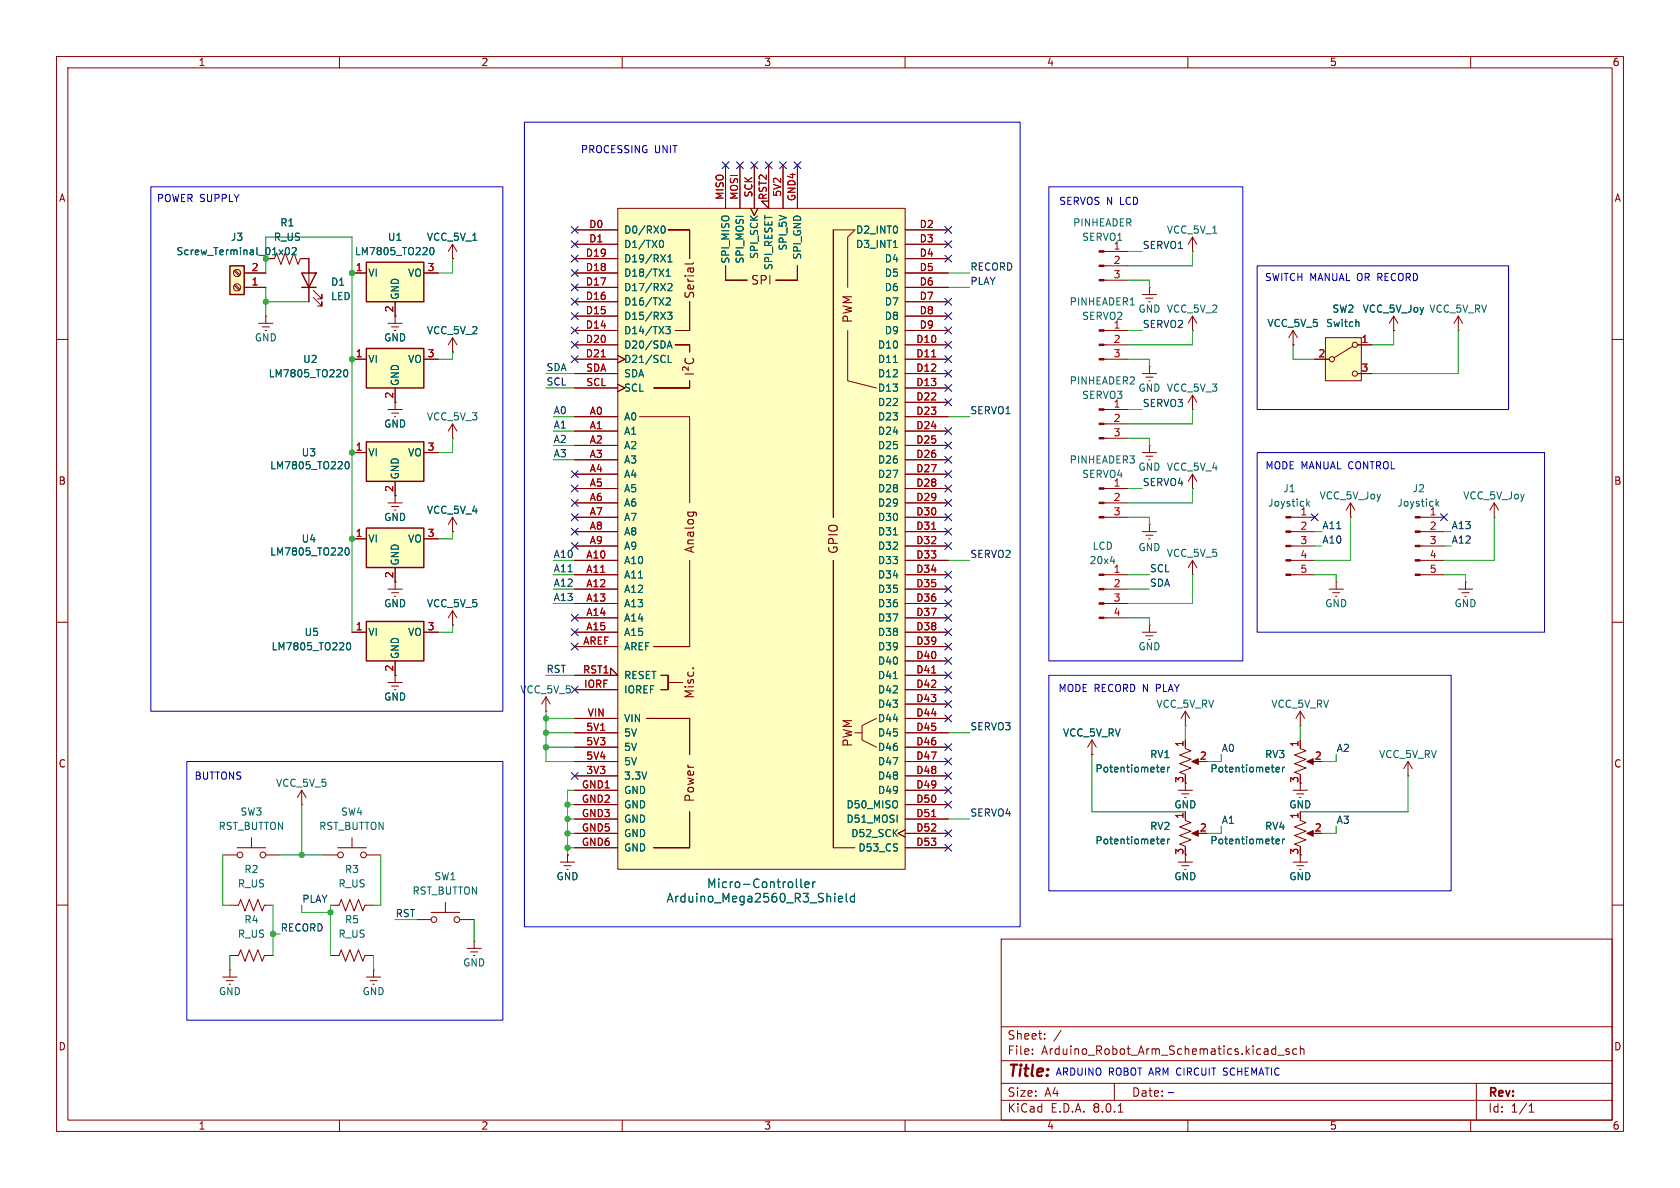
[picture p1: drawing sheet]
<svg xmlns="http://www.w3.org/2000/svg" width="297mm" height="210mm" viewBox="0 0 297 210" stroke-linecap="round" stroke-linejoin="round" font-family="sans-serif">
<g fill="none" stroke="#840000" stroke-width=".18">
<path d="M10 10h277v190h-277zM12 12h273v186h-273zM60 10v2M110 10v2M160 10v2M210 10v2M260 10v2M10 60h2M45.7 57.2h2.6M46.4 57.8h1.2M46.9 58.4h.2M47 55.9h.1"/>
<path d="M47 55.9v1.3M48.5 45.7l.4-1 .8 2 .7-2 .8 2 .7-2 .8 2 .4-1h1.5M228.6 58.4l-.8 1.3M228.6 58.4v2.6M228.6 58.4l.8 1.3M257.8 58.4h.1M257.8 55.9l-.8 1.3M257.8 55.9v2.5M257.8 55.9l.8 1.3M285 60h2M228.6 61h.1M251.1 99.1h4.2"/>
<path d="M251.1 96.5h4.2M251.1 94h4.2M251.1 91.4h4.2M264.2 91.4h.1M264.2 88.9l-.8 1.3M264.2 88.9v2.5M264.2 88.9l.7 1.3M10 110h2M251.1 101.6h4.2M285 110h2M10 160h2M39.4 151.1h2.5"/>
<path d="M41.9 149.9h5.1M44.4 148.1v1.8M47 151.1h2.5M57.1 151.1h2.6M59.7 149.9h5.1M62.2 148.1v1.8M64.8 151.1h2.5M285 160h2M58.4 160h1.5l.4-1 .8 2 .7-2 .8 2 .8-2 .7 2 .4-1h1.5M58.4 168.9h1.5l.4-1 .8 2 .7-2 .8 2 .8-2 .7 2 .4-1h1.5M177 166h108v32h-108zM60 198v2"/>
<path d="M110 198v2M160 198v2M177 194.5h108M177 191.5h108M177 187.5h108M177 181.5h108M182.5 186.3v.1M182.5 185.5v.1M184.7 183.6v.1M184.7 182.8v.1M187.6 182.1l-1.3 2M197 191.5v3"/>
<path d="M197.7 196.6h.8M210 198v2M225.4 185.4l.1 .1M225.5 184.9v1.5M225.5 186.3l-.1 .1M225.9 186.5h1.1M227.9 185.5l-.4-.1-.2 .2 .1 .2 .5 .2v.3h-.6M229.2 185.5l-.4-.1-.3 .3v.4l.2 .2h.5M229.9 185.5l.2-.1 .4 .1v.9M229.9 184.9v1.5M260 198v2M261 191.5v6.5"/>
<path d="M270.3 196.6h.9M270.3 195.5l.4-.4v1.5"/>
<circle cx="42.4" cy="151.1" r=".51"/>
<circle cx="46.5" cy="151.1" r=".51"/>
<circle cx="60.2" cy="151.1" r=".51"/>
<circle cx="64.3" cy="151.1" r=".51"/>
</g>
<g fill="#840000" stroke="#840000" stroke-width=".18">
<path d="M250.2 101.5h.9v.2h-.9z"/>
<path d="M250.2 98.9h.9v.3h-.9z"/>
<path d="M250.2 96.4h.9v.2h-.9z"/>
<path d="M250.2 93.9h.9v.2h-.9z"/>
<path d="M250.2 91.3h.9v.3h-.9z"/>
</g>
<path d="M253.9 88.2v1.3M254 89l.4 .5M254.4 88.6l-.5 .5" fill="none" stroke="#006464" stroke-width=".18"/>
<path d="M64.8 61.6h10.1v7h-10.1z" fill="#ffffc2"/>
<path d="M64.8 61.6h10.1v7h-10.1z" fill="none" stroke="#840000" stroke-width=".25"/>
<g fill="none" stroke="#840000" stroke-width=".18">
<path d="M80 45.7h.1M80 43.2l-.8 1.3M80 43.2v2.5M80 43.2l.8 1.3M62.2 63.5h2.6M69.8 68.6v2.5M74.9 63.5h2.6M68.6 88.9h2.5M69.2 89.5h1.3M69.7 90.2h.3M69.8 87.6v1.3M228.2 99.1h4.2"/>
<path d="M228.2 96.5h4.2M228.2 94h4.2M228.2 91.4h4.2M228.2 101.6h4.2M39.4 172.7h2.5M40 173.4h1.3M40.5 174h.3M40.6 168.9h1.6l.3-1 .8 2 .8-2 .7 2 .8-2 .8 2 .3-1h1.6M40.6 171.5h.1M40.6 160h1.6l.3-1 .8 2 .8-2 .7 2 .8-2 .8 2 .3-1h1.6M40.6 171.5v1.2"/>
</g>
<path d="M60.9 65.4l.2-.1a.68 .68 0 0 1 .4 .7 .68 .68 0 0 1-.4 .6 .84 .84 0 0 1-.2-1.2zM231 88.2v1.3M231.1 89l.4 .5M231.5 88.6l-.5 .5" fill="none" stroke="#006464" stroke-width=".18"/>
<g fill="#840000" stroke="#840000" stroke-width=".18">
<path d="M227.3 101.5h.9v.2h-.9z"/>
<path d="M227.3 98.9h.9v.3h-.9z"/>
<path d="M227.3 96.4h.9v.2h-.9z"/>
<path d="M227.3 93.9h.9v.2h-.9z"/>
<path d="M227.3 91.3h.9v.3h-.9z"/>
</g>
<path d="M64.8 78.1h10.1v7h-10.1z" fill="#ffffc2"/>
<path d="M64.8 78.1h10.1v7h-10.1z" fill="none" stroke="#840000" stroke-width=".25"/>
<g fill="none" stroke="#840000" stroke-width=".18">
<path d="M80 59.7v2.5M80 59.7l-.8 1.3M80 59.7l.8 1.3M195.2 58.4h4.2M195.2 49.5h4.2M195.2 47h4.2M195.2 44.5h4.2M201.9 52.1h2.6M202.6 52.7h1.2M203.1 53.3h.2M203.2 50.8h.1M203.2 50.8v1.3"/>
<path d="M210.8 44.5h.1M210.8 58.4h.1M210.8 41.9l-.7 1.3M210.8 41.9v2.6M210.8 55.9v2.5M210.8 41.9l.8 1.3M210.8 55.9l-.7 1.3M210.8 55.9l.8 1.3M80 77.5h.1M80 62.2h.1M80 74.9l-.8 1.3M80 74.9v2.6"/>
<path d="M80 74.9l.8 1.3M195.2 63.5h4.2M195.2 61h4.2M195.2 77.5h4.2M195.2 74.9h4.2M195.2 72.4h4.2M201.9 66h2.6M202.6 66.7h1.2M203.1 67.3h.2M203.2 64.8h.1M203.2 64.8v1.2M210.8 72.4h.1"/>
<path d="M210.8 69.9v2.5M210.8 69.9l-.7 1.2M210.8 69.9l.8 1.2M62.2 80h2.6M69.8 85.1v2.5M74.9 80h2.6M80 94h.1M80 91.4v2.6M80 91.4l-.8 1.3M80 91.4l.8 1.3M195.2 91.4h4.2M195.2 88.9h4.2"/>
<path d="M195.2 86.4h4.2M201.9 94h2.6M202.6 94.6h1.2M203.1 95.3h.2M203.2 92.7h.1M203.2 92.7v1.3M210.8 86.4h.1M210.8 83.8v2.6M210.8 99.1v2.5M210.8 83.8l-.7 1.3M210.8 83.8l.8 1.3M210.8 99.1l-.7 1.2"/>
<path d="M210.8 99.1l.8 1.2M238.8 91.4h.1M238.8 88.9l-.8 1.3M238.8 88.9v2.5M238.8 88.9l.7 1.3M195.2 104.1h4.2M195.2 109.2h4.2M195.2 106.7h4.2M195.2 101.6h4.2M201.9 111.8h2.6M202.6 112.4h1.2M203.1 113h.2"/>
<path d="M203.2 110.5h.1M203.2 110.5v1.3M210.8 101.6h.1M234.9 104.1h2.6M235.6 104.8h1.3M236.1 105.4h.2M236.2 102.9h.1M236.2 102.9v1.2M257.8 104.1h2.5M258.4 104.8h1.3M259 105.4h.2M259.1 102.9h.1"/>
<path d="M259.1 102.9v1.2M53.3 139.7l-.7 1.3M53.3 139.7v2.5M53.3 139.7l.8 1.3M96.5 125.7h.1M96.5 123.2l-.7 1.3M96.5 123.2v2.5M96.5 123.2l.8 1.3M53.3 142.2h.1"/>
</g>
<path d="M61.2 81.7l.1-.1a.68 .68 0 0 1 .4 .6 .68 .68 0 0 1-.4 .7 .84 .84 0 0 1-.1-1.2zM196.3 99.2h.8M196.9 98.8v.8" fill="none" stroke="#006464" stroke-width=".18"/>
<g fill="#840000" stroke="#840000" stroke-width=".18">
<path d="M194.3 63.4h.9v.2h-.9z"/>
<path d="M194.3 60.8h.9v.3h-.9z"/>
<path d="M194.3 58.3h.9v.2h-.9z"/>
<path d="M194.3 49.4h.9v.3h-.9z"/>
<path d="M194.3 46.9h.9v.2h-.9z"/>
<path d="M194.3 44.3h.9v.3h-.9z"/>
<path d="M194.3 77.3h.9v.3h-.9z"/>
<path d="M194.3 74.8h.9v.3h-.9z"/>
<path d="M194.3 72.3h.9v.2h-.9z"/>
<path d="M194.3 109.1h.9v.2h-.9z"/>
<path d="M194.3 106.6h.9v.2h-.9z"/>
<path d="M194.3 104h.9v.3h-.9z"/>
<path d="M194.3 101.5h.9v.2h-.9z"/>
<path d="M194.3 91.3h.9v.3h-.9z"/>
<path d="M194.3 88.8h.9v.2h-.9z"/>
<path d="M194.3 86.2h.9v.3h-.9z"/>
</g>
<path d="M64.8 46.4h10.1v6.9h-10.1z" fill="#ffffc2"/>
<path d="M64.8 46.4h10.1v6.9h-10.1z" fill="none" stroke="#840000" stroke-width=".25"/>
<path d="M62.2 48.3h2.6M69.8 53.3v2.6M74.9 48.3h2.6M203.2 78.7h.1M203.2 78.7v1.3M201.9 80h2.6M202.6 80.6h1.2M203.1 81.3h.2" fill="none" stroke="#840000" stroke-width=".18"/>
<path d="M76.2 43.8h.1a.68 .68 0 0 1 .4 .6 .68 .68 0 0 1-.4 .6 .84 .84 0 0 1-.1-1.2z" fill="none" stroke="#006464" stroke-width=".18"/>
<path d="M234.3 59.7h6.4v7.6h-6.4z" fill="#ffffc2"/>
<g fill="none" stroke="#840000" stroke-width=".18">
<path d="M68.6 57.2h2.5M69.2 57.8h1.3M69.7 58.4h.3M69.8 55.9v1.3M234.3 59.7h6.4v7.6h-6.4zM246.4 58.4h.1M246.4 55.9l-.8 1.3M246.4 55.9v2.5M246.4 55.9l.7 1.3M68.6 72.4h2.5M69.2 73h1.3M69.7 73.7h.3"/>
<path d="M69.8 71.1v1.3M232.4 63.5h2.5M239.1 61.2l-3.3 2M240 61h2.6M240 66h2.6M68.6 104.1h2.5M69.2 104.8h1.3M69.7 105.4h.3M69.8 102.9v1.2M229.9 145l1 .4-2 .8 2 .7-2 .8 2 .8-2 .7 1 .4v.3M229.9 143.5v1.3M231.4 147.3h1"/>
<circle cx="235.5" cy="63.5" r=".46"/>
<circle cx="239.5" cy="66" r=".46"/>
<circle cx="239.5" cy="61" r=".46"/>
</g>
<path d="M239.9 56.9l.3 .2v.6M225.6 148.7l.6-.1-.1-.2-.3-.1-.2 .2v.6h.5M226.7 148.3v.9M227.1 148.3l-.4 .3" fill="none" stroke="#006464" stroke-width=".18"/>
<path d="M231 147.3l1.2-.5v1z" fill="#840000" stroke="#840000" stroke-width=".18"/>
<path d="M64.8 109.9h10.1v6.9h-10.1z" fill="#ffffc2"/>
<path d="M64.8 109.9h10.1v6.9h-10.1z" fill="none" stroke="#840000" stroke-width=".25"/>
<g fill="none" stroke="#840000" stroke-width=".18">
<path d="M62.2 111.8h2.6M69.8 116.8v3.9M74.9 111.8h2.6M68.6 120.7h2.5M69.2 121.3h1.3M69.7 121.9h.3M78.7 159.5v1.8M73.7 162.6h2.5M76.2 161.3h5.1M81.3 162.6h2.5"/>
<circle cx="76.7" cy="162.6" r=".51"/>
<circle cx="80.8" cy="162.6" r=".51"/>
</g>
<path d="M61.4 113.7l.2-.1a.68 .68 0 0 1 .4 .6 .68 .68 0 0 1-.4 .7 .84 .84 0 0 1-.2-1.2z" fill="none" stroke="#006464" stroke-width=".18"/>
<path d="M64.8 93.3h10.1v7h-10.1z" fill="#ffffc2"/>
<path d="M64.8 93.3h10.1v7h-10.1z" fill="none" stroke="#840000" stroke-width=".25"/>
<path d="M62.2 95.3h2.6M74.9 95.3h2.6M69.8 100.3v2.6M64.8 172.7h2.5M65.4 173.4h1.3M65.9 174h.3M66 171.5h.1M66 171.5v1.2" fill="none" stroke="#840000" stroke-width=".18"/>
<path d="M61.2 96.9l.1-.1a.68 .68 0 0 1 .4 .7 .68 .68 0 0 1-.4 .6 .84 .84 0 0 1-.1-1.2z" fill="none" stroke="#006464" stroke-width=".18"/>
<path d="M109.2 36.8h50.8v116.9h-50.8z" fill="#ffffc2"/>
<g fill="none" stroke="#840000" stroke-width=".18">
<path d="M109.2 36.8h50.8v116.9h-50.8zM128.3 29.2v7.6M130.8 29.2v7.6M132.7 36.8l.6 1.3 .7-1.3M133.3 29.2v7.6M135.9 29.2v7.6l-1.3-1.2h1.3M138.4 29.2v7.6M141 29.2v7.6M54.6 45.7v7.6M55.4 52.6l1.5 1.5v-.8v.8h-.8M55.4 51.3l1.5 1.5v-.7v.7h-.8M101.6 40.6h7.6"/>
<path d="M101.6 43.2h7.6M101.6 58.4h7.6M101.6 55.9h7.6M101.6 53.3h7.6M101.6 50.8h7.6M101.6 48.3h7.6M101.6 45.7h7.6M118.1 40.6h3.8zM119.4 58.4h2.5zM121.9 53.3v5.1zM121.9 40.6v5.1zM128.3 47v2.5z"/>
<path d="M128.3 49.5h3.8zM137.2 49.5h3.8zM141 47v2.5zM147.3 40.6h3.8l-1.2 1.3v8.9M147.3 40.6v50.8zM149.9 58.4v8.9l5 1.3M160 40.6h7.6M160 43.2h7.6M160 58.4h7.6M160 55.9h7.6M160 53.3h7.6M160 50.8h7.6"/>
<path d="M160 48.3h7.6M160 45.7h7.6M101.6 73.7h7.6M101.6 76.2h7.6M101.6 78.7h7.6M101.6 61h7.6M101.6 63.5h7.6M101.6 66h7.6M101.6 68.6h7.6M109.2 62.9l1.3 .6-1.3 .6M109.2 67.9l1.3 .7-1.3 .6M113 73.7h8.9v15.2"/>
<path d="M115.6 68.6h6.3zM119.4 61h2.5zM121.9 67.3v1.3zM121.9 61v1.2zM160 73.7h7.6M160 76.2h7.6M160 78.7h7.6M160 61h7.6M160 63.5h7.6M160 66h7.6M160 68.6h7.6M160 71.1h7.6"/>
<path d="M101.6 99.1h7.6M101.6 81.3h7.6M101.6 83.8h7.6M101.6 86.4h7.6M101.6 88.9h7.6M101.6 91.4h7.6M101.6 94h7.6M101.6 96.5h7.6M121.9 99.1v15.2M147.3 99.1v50.8zM160 99.1h7.6M160 81.3h7.6"/>
<path d="M160 83.8h7.6M160 86.4h7.6M160 88.9h7.6M160 91.4h7.6M160 94h7.6M160 96.5h7.6M80 110.5h.1M80 108l-.8 1.2M80 108v2.5M80 108l.8 1.2M101.6 119.4h7.6l-1.3-1.3v1.3M101.6 101.6h7.6"/>
<path d="M101.6 104.1h7.6M101.6 106.7h7.6M101.6 109.2h7.6M101.6 111.8h7.6M101.6 114.3h7.6M115.6 114.3h6.3zM116.8 119.4h1.3zM118.1 119.4v2.5zM160 101.6h7.6M160 104.1h7.6M160 106.7h7.6M160 109.2h7.6"/>
<path d="M160 111.8h7.6M160 114.3h7.6M160 116.8h7.6M160 119.4h7.6M101.6 129.5h7.6M101.6 137.2h7.6M101.6 132.1h7.6M101.6 134.6h7.6M101.6 121.9h7.6M101.6 127h7.6M101.6 139.7h7.6M114.3 127h7.6z"/>
<path d="M116.8 121.9h1.3zM118.1 120.7h2.5zM121.9 127v6.4zM151.1 129.5h1.3M154.9 127l-2.5 1.3v2.5l2.5 1.3M160 129.5h7.6M160 137.2h7.6M160 132.1h7.6M160 134.6h7.6M160 121.9h7.6M160 124.5h7.6M160 127h7.6"/>
<path d="M160 139.7h7.6M193 133.4h.1M193 130.8l-.7 1.3M193 130.8v2.6M193 130.8l.8 1.3M208.3 139.7h2.5M209.5 128.3h.1M209.5 132.3l1.1 .4-2.1 .8 2.1 .7-2.1 .8 2.1 .8-2.1 .7 1 .4v.3M209.5 125.7l-.7 1.3M209.5 125.7v2.6M209.5 130.8v1.3M209.5 138.4v1.3"/>
<path d="M209.5 125.7l.8 1.3M211.1 134.6h1M228.6 139.7h2.5M229.9 128.3h.1M229.9 132.3l1 .4-2 .8 2 .7-2 .8 2 .8-2 .7 1 .4v.3M229.9 125.7l-.8 1.3M229.9 125.7v2.6M229.9 130.8v1.3M229.9 138.4v1.3M229.9 125.7l.7 1.3M231.4 134.6h1M99.1 152.4h2.5"/>
<path d="M99.7 153h1.3M100.2 153.7h.3M100.3 151.1h.1M100.3 151.1v1.3M101.6 149.9h7.6M101.6 142.2h7.6M101.6 144.8h7.6M101.6 147.3h7.6M115.6 149.9h6.3zM121.9 143.5v6.4zM147.3 149.9h3.8M160 146.7l-1.3 .6 1.3 .7"/>
<path d="M160 149.9h7.6M160 142.2h7.6M160 144.8h7.6M160 147.3h7.6M208.9 140.3h1.3M209.4 141h.3M228.6 152.4h2.5M229.2 153h1.3M229.2 140.3h1.3M229.7 153.7h.3M229.7 141h.3M229.9 151.1v1.3"/>
<path d="M82.5 167.6h2.6M83.2 168.3h1.3M83.7 168.9h.2M83.8 166.4h.1M83.8 166.4v1.2"/>
</g>
<path d="M122.6 46.4l-.2 .3h-1.3M121.1 66.1h1.5M121.2 63.4a.61 .61 0 0 0 0 .7 .61 .61 0 0 0 .8 .2 .57 .57 0 0 0 .5-.3 .57 .57 0 0 0 0-.6M121.7 64.9v.6l-.5-.5a.31 .31 0 0 0-.5 .1v.4M121.6 90.5h1.2l.3 .3M121.7 90.5l-.1 .5M122.5 90.5l.1 .5M122.5 118.1h.1" fill="none" stroke="#840000" stroke-width=".19"/>
<g fill="none" stroke="#006464" stroke-width=".18">
<path d="M116.7 42.6l.2-.1a.68 .68 0 0 1 .4 .6 .68 .68 0 0 1-.4 .7l-.2-.1M116.9 40.2l.3-.3a.68 .68 0 0 1 .4 .7 .68 .68 0 0 1-.4 .6l-.3-.2M117.7 57.7h.8l-.4 .5 .3 .1v.6l-.1 .1-.6-.1M117.8 52.8l.5-.2 .2 .4-.8 .9h.8M117.8 48.8h.7M117.8 47.9l.3-.3v1.2M118 55.2h.8l-.4 .5 .3 .1v.5l-.1 .2-.6-.2M118.1 50.2l.5-.1 .2 .4-.8 .9h.8M118.1 46.3h.7M118.1 45.4l.3-.4v1.3M157.9 43.8h.8M118 61.5l.4-1.2 .4 1.2"/>
<path d="M118.1 61.2h.6M118.1 62.8v1.3h.6M157.9 64.1h.8M157.9 94.6h.8M157.9 120h.8M205.3 136l.6-.1-.1-.2-.4-.1-.1 .2v.6h.5M206.4 135.6v.9M206.8 135.6l-.4 .3M225.6 136l.6-.1-.1-.2-.3-.1-.2 .2v.6h.5M226.7 135.6v.9M227.1 135.6l-.4 .3M140.8 155.4v1.3l.2 .2"/>
<path d="M141.6 155.4v1.3l.2 .2M142.3 156.4l.7-.1v-.3l-.5-.1-.2 .2 .1 .7h.6M143.7 155.9v1M144.1 155.9l-.3 .1-.1 .2M148.2 158.9l.8-.1-.1-.3-.5-.1-.2 .2 .1 .8h.6M149.6 157.9v1.3l.2 .2M151.1 158.5l-.5-.1-.3 .3v.5l.2 .2h.6M151.1 157.9v1.5"/>
</g>
<path d="M106.3 63.1h.7M164.7 63.1h.7M164.7 93.6h.7M164.7 119h.7M164.7 144.4h.7" fill="none" stroke="#a90000" stroke-width=".18"/>
<path d="M53.3 48.3h2.6l-1.3 2.5zM53.3 50.8h2.6" fill="none" stroke="#840000" stroke-width=".25"/>
<g fill="#840000" stroke="#840000" stroke-width=".18">
<path d="M231 134.6l1.2-.5v1z"/>
<path d="M210.7 134.6l1.1-.5v1z"/>
</g>
<path d="M40.6 47h2.6v5.1h-2.6z" fill="#ffffc2"/>
<path d="M40.6 47h2.6v5.1h-2.6z" fill="none" stroke="#840000" stroke-width=".25"/>
<g fill="none" stroke="#840000" stroke-width=".18">
<path d="M128.3 29.2v7.6M130.8 29.2v7.6M132.7 36.8l.6 1.3 .7-1.3M133.3 29.2v7.6M135.9 29.2v7.6l-1.3-1.2h1.3M138.4 29.2v7.6M141 29.2v7.6M41.4 47.9l.9 .9M41.4 50.5l.9 .8M41.6 47.8l.8 .8M41.6 50.3l.8 .8M43.2 50.8h3.8"/>
<path d="M43.2 48.3h3.8M53.3 45.7h1.3v2.6M54.6 50.8v2.5M62.2 48.3h2.6M69.8 53.3v2.6M74.9 48.3h2.6M80 45.7h.1M101.6 50.8h7.6M101.6 48.3h7.6M101.6 45.7h7.6M101.6 40.6h7.6M101.6 43.2h7.6"/>
<path d="M101.6 58.4h7.6M101.6 55.9h7.6M101.6 53.3h7.6M160 50.8h7.6M160 48.3h7.6M160 45.7h7.6M160 40.6h7.6M160 43.2h7.6M160 58.4h7.6M160 55.9h7.6M160 53.3h7.6M246.4 58.4h.1"/>
<path d="M62.2 63.5h2.6M69.8 68.6v2.5M74.9 63.5h2.6M80 62.2h.1M101.6 61h7.6M101.6 63.5h7.6M101.6 66h7.6M101.6 73.7h7.6M101.6 76.2h7.6M101.6 78.7h7.6M101.6 68.6h7.6M109.2 62.9l1.3 .6-1.3 .6"/>
<path d="M109.2 67.9l1.3 .7-1.3 .6M160 61h7.6M160 63.5h7.6M160 66h7.6M160 73.7h7.6M160 76.2h7.6M160 78.7h7.6M160 68.6h7.6M160 71.1h7.6M228.6 61h.1M232.4 63.5h2.5M240 61h2.6"/>
<path d="M240 66h2.6M62.2 80h2.6M62.2 95.3h2.6M69.8 85.1v2.5M74.9 80h2.6M74.9 95.3h2.6M80 94h.1M101.6 99.1h7.6M101.6 81.3h7.6M101.6 83.8h7.6M101.6 86.4h7.6M101.6 88.9h7.6"/>
<path d="M101.6 91.4h7.6M101.6 94h7.6M101.6 96.5h7.6M160 99.1h7.6M160 81.3h7.6M160 83.8h7.6M160 86.4h7.6M160 88.9h7.6M160 91.4h7.6M160 94h7.6M160 96.5h7.6M62.2 111.8h2.6"/>
<path d="M69.8 100.3v2.6M69.8 116.8v2.6M74.9 111.8h2.6M80 110.5h.1M101.6 119.4h7.6l-1.3-1.3v1.3M101.6 111.8h7.6M101.6 101.6h7.6M101.6 104.1h7.6M101.6 106.7h7.6M101.6 109.2h7.6M101.6 114.3h7.6M160 111.8h7.6"/>
<path d="M160 101.6h7.6M160 104.1h7.6M160 106.7h7.6M160 109.2h7.6M160 114.3h7.6M160 116.8h7.6M160 119.4h7.6M101.6 137.2h7.6M101.6 129.5h7.6M101.6 132.1h7.6M101.6 134.6h7.6M101.6 121.9h7.6"/>
<path d="M101.6 127h7.6M101.6 139.7h7.6M160 137.2h7.6M160 129.5h7.6M160 132.1h7.6M160 134.6h7.6M160 121.9h7.6M160 124.5h7.6M160 127h7.6M160 139.7h7.6M193 133.4h.1M209.5 130.8v1.3"/>
<path d="M229.9 130.8v1.3M248.9 137.2h.1M248.9 134.6l-.7 1.3M248.9 134.6v2.6M248.9 134.6l.8 1.3M100.3 151.1h.1M101.6 147.3h7.6M101.6 142.2h7.6M101.6 144.8h7.6M101.6 149.9h7.6M160 146.7l-1.3 .6 1.3 .7M160 147.3h7.6"/>
<path d="M160 142.2h7.6M160 144.8h7.6M160 149.9h7.6M208.3 152.4h2.5M208.9 153h1.3M209.4 153.7h.3M209.5 145l1.1 .4-2.1 .8 2.1 .7-2.1 .8 2.1 .8-2.1 .7 1 .4v.3M209.5 143.5v1.3M209.5 151.1v1.3M211.1 147.3h1M229.9 143.5v1.3"/>
<circle cx="41.9" cy="48.3" r=".63"/>
<circle cx="41.9" cy="50.8" r=".63"/>
</g>
<g fill="none" stroke="#006464" stroke-width=".18">
<path d="M50.6 43.8h.1a.68 .68 0 0 1 .5 .6 .68 .68 0 0 1-.5 .6 .84 .84 0 0 1-.1-1.2zM51.6 43.9l.5-.1 .3 .3-.8 .9h.8M76.2 43.8h.1a.68 .68 0 0 1 .4 .6 .68 .68 0 0 1-.4 .6 .84 .84 0 0 1-.1-1.2zM116.7 42.6l.2-.1a.68 .68 0 0 1 .4 .6 .68 .68 0 0 1-.4 .7l-.2-.1M116.9 40.2l.3-.3a.68 .68 0 0 1 .4 .7 .68 .68 0 0 1-.4 .6l-.3-.2M117.7 57.7h.8l-.4 .5 .3 .1v.6l-.1 .1-.6-.1M117.8 52.8l.5-.2 .2 .4-.8 .9h.8M117.8 48.8h.7M117.8 47.9l.3-.3v1.2M118 55.2h.8l-.4 .5 .3 .1v.5l-.1 .2-.6-.2M118.1 50.2l.5-.1 .2 .4-.8 .9h.8M118.1 46.3h.7"/>
<path d="M118.1 45.4l.3-.4v1.3M157.9 43.8h.8M239.9 56.9l.3 .2v.6M60.9 65.4l.2-.1a.68 .68 0 0 1 .4 .7 .68 .68 0 0 1-.4 .6 .84 .84 0 0 1-.2-1.2zM118 61.5l.4-1.2 .4 1.2M118.1 61.2h.6M118.1 62.8v1.3h.6M157.9 64.1h.8M61.2 81.7l.1-.1a.68 .68 0 0 1 .4 .6 .68 .68 0 0 1-.4 .7 .84 .84 0 0 1-.1-1.2zM61.2 96.9l.1-.1a.68 .68 0 0 1 .4 .7 .68 .68 0 0 1-.4 .6 .84 .84 0 0 1-.1-1.2zM157.9 94.6h.8M61.4 113.7l.2-.1a.68 .68 0 0 1 .4 .6 .68 .68 0 0 1-.4 .7 .84 .84 0 0 1-.2-1.2z"/>
<path d="M157.9 120h.8M205.3 136l.6-.1-.1-.2-.4-.1-.1 .2v.6h.5M206.4 135.6v.9M206.8 135.6l-.4 .3M225.6 136l.6-.1-.1-.2-.3-.1-.2 .2v.6h.5M226.7 135.6v.9M227.1 135.6l-.4 .3M140.8 155.4v1.3l.2 .2M141.6 155.4v1.3l.2 .2M142.3 156.4l.7-.1v-.3l-.5-.1-.2 .2 .1 .7h.6M143.7 155.9v1M144.1 155.9l-.3 .1-.1 .2"/>
<path d="M148.2 158.9l.8-.1-.1-.3-.5-.1-.2 .2 .1 .8h.6M149.6 157.9v1.3l.2 .2M151.1 158.5l-.5-.1-.3 .3v.5l.2 .2h.6M151.1 157.9v1.5M205.3 148.7l.6-.1-.1-.2-.4-.1-.1 .2v.6h.5M206.4 148.3v.9M206.8 148.3l-.4 .3M225.6 148.7l.6-.1-.1-.2-.3-.1-.2 .2v.6h.5M226.7 148.3v.9M227.1 148.3l-.4 .3"/>
</g>
<path d="M210.7 147.3l1.1-.5v1z" fill="#840000" stroke="#840000" stroke-width=".18"/>
<path d="M26.7 33h62.2v92.7h-62.2zM92.7 21.6h87.6v142.2h-87.6zM185.4 33h34.3v83.8h-34.3zM222.2 47h44.5v25.4h-44.5zM222.2 80h50.8v31.8h-50.8zM185.4 119.4h71.1v38.1h-71.1zM33 134.6h55.9v45.7h-55.9zM206.5 193.1h1" fill="none" stroke="#0000c2" stroke-width=".18"/>
<g fill="none" stroke="#009600" stroke-width=".18">
<path d="M47 48.3v-6.4h15.2v69.9M47 50.8v5.1M47 53.3h7.6M80 45.7v2.6h-2.5M167.6 48.3h3.8M167.6 50.8h3.8M199.4 58.4h2.5M199.4 49.5h3.8v1.3M199.4 44.5h2.5M210.8 58.4v2.6h-11.4M210.8 44.5v2.5h-11.4M246.4 58.4v2.6h-3.8"/>
<path d="M257.8 58.4v7.6h-15.2M80 62.2v1.3h-2.5M80 77.5v2.5h-2.5M96.5 66h5.1M96.5 68.6h5.1M97.8 73.7h3.8M97.8 76.2h3.8M97.8 78.7h3.8M167.6 73.7h3.8M199.4 63.5h3.8v1.3M199.4 77.5h3.8v1.2M199.4 72.4h2.5"/>
<path d="M210.8 72.4v2.5h-11.4M228.6 61v2.5h3.8M80 94v1.3h-2.5M97.8 99.1h3.8M97.8 81.3h3.8M167.6 99.1h3.8M199.4 91.4h3.8v1.3M199.4 86.4h2.5M210.8 86.4v2.5h-11.4M232.4 96.5h1.3M232.4 94h1.3M238.8 91.4v7.7h-6.4"/>
<path d="M255.3 96.5h1.2M255.3 94h1.2M264.2 91.4v7.7h-8.9M80 110.5v1.3h-2.5M96.5 119.4h5.1M97.8 101.6h3.8M97.8 104.1h3.8M97.8 106.7h3.8M199.4 101.6h3.8M199.4 109.2h3.8v1.3M199.4 104.1h3.8M210.8 101.6v5.1h-11.4"/>
<path d="M232.4 101.6h3.8v1.3M255.3 101.6h3.8v1.3M96.5 125.7v8.9h5.1M96.5 129.5h5.1M96.5 132.1h5.1M96.5 127h5.1M101.6 139.7h-1.3v11.4M167.6 129.5h3.8M193 133.4v10.1h16.5M209.5 128.3v2.5M215.9 133.4v1.2h-2.5M229.9 128.3v2.5"/>
<path d="M236.2 133.4v1.2h-2.5M248.9 137.2v6.3h-19M39.4 151.1v8.9h1.2M49.5 151.1h7.6M53.3 142.2v8.9M67.3 151.1v8.9h-1.3M100.3 147.3h1.3M100.3 144.8h1.3M100.3 142.2h1.3M100.3 149.9h1.3M167.6 144.8h3.8M215.9 146.1v1.2h-2.5"/>
<path d="M236.2 146.1v1.2h-2.5M40.6 168.9v2.6M48.3 160v8.9M48.3 165.1h1.2M53.3 160v1.3h5.1M58.4 160v8.9M66 168.9v2.6M69.8 162.6h3.9M83.8 162.6v3.8"/>
</g>
<g fill="none" stroke="#000084" stroke-width=".18">
<path d="M127.7 28.6l1.2 1.2M128.9 28.6l-1.2 1.2M130.2 28.6l1.2 1.2M131.4 28.6l-1.2 1.2M132.7 28.6l1.3 1.2M134 28.6l-1.3 1.2M135.3 28.6l1.2 1.2M136.5 28.6l-1.2 1.2M137.8 28.6l1.2 1.2M139 28.6l-1.2 1.2M140.4 28.6l1.2 1.2M141.6 28.6l-1.2 1.2"/>
<path d="M101 42.6l1.2 1.2M101 45.1l1.2 1.2M101 57.8l1.2 1.2M101 47.7l1.2 1.2M101 50.2l1.2 1.2M101 52.7l1.2 1.2M101 55.3l1.2 1.2M101 40l1.2 1.2M102.2 42.6l-1.2 1.2M102.2 45.1l-1.2 1.2M102.2 57.8l-1.2 1.2M102.2 47.7l-1.2 1.2"/>
<path d="M102.2 50.2l-1.2 1.2M102.2 52.7l-1.2 1.2M102.2 55.3l-1.2 1.2M102.2 40l-1.2 1.2M167 45.1l1.2 1.2M167 40l1.2 1.2M167 42.6l1.2 1.2M167 57.8l1.2 1.2M167 55.3l1.2 1.2M167 52.7l1.2 1.2M168.2 45.1l-1.2 1.2M168.2 42.6l-1.2 1.2"/>
<path d="M168.2 55.3l-1.2 1.2M168.2 40l-1.2 1.2M168.2 57.8l-1.2 1.2M168.2 52.7l-1.2 1.2M101 60.4l1.2 1.2M101 62.9l1.2 1.2M102.2 60.4l-1.2 1.2M102.2 62.9l-1.2 1.2M167 78.1l1.2 1.2M167 75.6l1.2 1.2M167 70.5l1.2 1.2M167 68l1.2 1.2"/>
<path d="M167 65.4l1.2 1.2M167 62.9l1.2 1.2M167 60.4l1.2 1.2M168.2 70.5l-1.2 1.2M168.2 78.1l-1.2 1.2M168.2 75.6l-1.2 1.2M168.2 68l-1.2 1.2M168.2 65.4l-1.2 1.2M168.2 62.9l-1.2 1.2M168.2 60.4l-1.2 1.2M101 83.2l1.2 1.2M101 85.8l1.2 1.2"/>
<path d="M101 88.3l1.2 1.2M101 90.8l1.2 1.2M101 93.4l1.2 1.2M101 95.9l1.2 1.2M102.2 83.2l-1.2 1.2M102.2 85.8l-1.2 1.2M102.2 88.3l-1.2 1.2M102.2 90.8l-1.2 1.2M102.2 93.4l-1.2 1.2M102.2 95.9l-1.2 1.2M167 93.4l1.2 1.2M167 90.8l1.2 1.2"/>
<path d="M167 88.3l1.2 1.2M167 85.8l1.2 1.2M167 95.9l1.2 1.2M167 83.2l1.2 1.2M167 80.7l1.2 1.2M168.2 93.4l-1.2 1.2M168.2 90.8l-1.2 1.2M168.2 88.3l-1.2 1.2M168.2 85.8l-1.2 1.2M168.2 95.9l-1.2 1.2M168.2 83.2l-1.2 1.2M168.2 80.7l-1.2 1.2"/>
<path d="M231.8 90.8l1.2 1.2M233 90.8l-1.2 1.2M254.7 90.8l1.2 1.2M255.9 90.8l-1.2 1.2M101 108.6l1.2 1.2M101 111.2l1.2 1.2M101 113.7l1.2 1.2M102.2 111.2l-1.2 1.2M102.2 108.6l-1.2 1.2M102.2 113.7l-1.2 1.2M167 111.2l1.2 1.2M167 118.8l1.2 1.2"/>
<path d="M167 116.2l1.2 1.2M167 113.7l1.2 1.2M167 108.6l1.2 1.2M167 106.1l1.2 1.2M167 103.5l1.2 1.2M167 101l1.2 1.2M168.2 111.2l-1.2 1.2M168.2 118.8l-1.2 1.2M168.2 116.2l-1.2 1.2M168.2 113.7l-1.2 1.2M168.2 108.6l-1.2 1.2M168.2 106.1l-1.2 1.2"/>
<path d="M168.2 103.5l-1.2 1.2M168.2 101l-1.2 1.2M101 136.6l1.2 1.2M101 121.3l1.2 1.2M102.2 136.6l-1.2 1.2M102.2 121.3l-1.2 1.2M167 136.6l1.2 1.2M167 134l1.2 1.2M167 131.5l1.2 1.2M167 126.4l1.2 1.2M167 139.1l1.2 1.2M167 123.9l1.2 1.2"/>
<path d="M167 121.3l1.2 1.2M168.2 136.6l-1.2 1.2M168.2 134l-1.2 1.2M168.2 131.5l-1.2 1.2M168.2 126.4l-1.2 1.2M168.2 139.1l-1.2 1.2M168.2 123.9l-1.2 1.2M168.2 121.3l-1.2 1.2M167 141.6l1.2 1.2M167 149.3l1.2 1.2M167 146.7l1.2 1.2M168.2 141.6l-1.2 1.2"/>
<path d="M168.2 149.3l-1.2 1.2M168.2 146.7l-1.2 1.2"/>
</g>
<path d="M106.3 63.1h.7M164.7 63.1h.7M164.7 93.6h.7M164.7 119h.7M164.7 144.4h.7" fill="none" stroke="#a90000" stroke-width=".18"/>
<g fill="#009600" stroke="#009600" stroke-width=".18">
<circle cx="47" cy="45.7" r=".46"/>
<circle cx="47" cy="53.3" r=".46"/>
<circle cx="62.2" cy="48.3" r=".46"/>
<circle cx="62.2" cy="63.5" r=".46"/>
<circle cx="100.3" cy="142.2" r=".46"/>
<circle cx="100.3" cy="144.8" r=".46"/>
<circle cx="96.5" cy="132.1" r=".46"/>
<circle cx="100.3" cy="147.3" r=".46"/>
<circle cx="100.3" cy="149.9" r=".46"/>
<circle cx="96.5" cy="129.5" r=".46"/>
<circle cx="96.5" cy="127" r=".46"/>
<circle cx="58.4" cy="161.3" r=".46"/>
<circle cx="53.3" cy="151.1" r=".46"/>
<circle cx="48.3" cy="165.1" r=".46"/>
<circle cx="62.2" cy="80" r=".46"/>
<circle cx="62.2" cy="95.3" r=".46"/>
</g>
<text font-size="2.8" fill="#840000" x="178" y="190.9">Title:</text>
<g font-size="2.1" fill="#840000">
<text x="123" y="53" transform="rotate(-90 123 53)">Serial</text>
<text x="132.6" y="50.6">SPI</text>
<text x="150.9" y="57.2" transform="rotate(-90 150.9 57.2)">PWM</text>
<text x="123" y="97.9" transform="rotate(-90 123 97.9)">Analog</text>
<text x="148.4" y="98.1" transform="rotate(-90 148.4 98.1)">GPIO</text>
<text x="123" y="123.7" transform="rotate(-90 123 123.7)">Misc.</text>
<text x="150.9" y="132.2" transform="rotate(-90 150.9 132.2)">PWM</text>
<text x="123" y="141.9" transform="rotate(-90 123 141.9)">Power</text>
<text x="178" y="184">Sheet:</text>
<text x="178" y="186.7">File:</text>
<text x="184.1" y="186.7">Arduino_Robot_Arm_Schematics.kicad_sch</text>
<text x="178" y="196.9">KiCad</text>
<text x="178" y="194.1">Size:</text>
<text x="184.7" y="194.1">A4</text>
<text x="185.7" y="196.9">E.D.A.</text>
<text x="193.3" y="196.9">8.0.1</text>
<text x="200" y="194.1">Date:</text>
<text x="263" y="194.3">Rev:</text>
<text x="263" y="196.9">Id:</text>
<text x="267.1" y="196.9">1/1</text>
</g>
<g font-size="2.1" fill="#006464">
<text x="117.7" y="159.7">Arduino_Mega2560_R3_Shield</text>
<text x="124.9" y="157.2">Micro-Controller</text>
</g>
<g font-size="1.8" fill="#840000">
<text x="35" y="11.9">1</text>
<text x="85" y="11.9">2</text>
<text x="135" y="11.9">3</text>
<text x="185" y="11.9">4</text>
<text x="235" y="11.9">5</text>
<text x="285" y="11.9">6</text>
<text x="10.3" y="35.9">A</text>
<text x="285.3" y="35.9">A</text>
<text x="10.3" y="85.9">B</text>
<text x="69.6" y="87.1" transform="rotate(-90 69.6 87.1)">2</text>
<text x="285.3" y="85.9">B</text>
<text x="69.6" y="102.3" transform="rotate(-90 69.6 102.3)">2</text>
<text x="10.3" y="135.9">C</text>
<text x="285.3" y="135.9">C</text>
<text x="229.6" y="151.2" transform="rotate(-90 229.6 151.2)">3</text>
<text x="10.3" y="185.9">D</text>
<text x="285.3" y="185.9">D</text>
<text x="35" y="199.9">1</text>
<text x="85" y="199.9">2</text>
<text x="135" y="199.9">3</text>
<text x="185" y="199.9">4</text>
<text x="235" y="199.9">5</text>
<text x="285" y="199.9">6</text>
</g>
<g font-size="1.8" fill="#0000c2">
<text x="102.6" y="27.3">PROCESSING</text>
<text x="115.7" y="27.3">UNIT</text>
<text x="27.6" y="35.9">POWER SUPPLY</text>
<text x="187.2" y="36.4">SERVOS N LCD</text>
<text x="223.5" y="49.9">SWITCH MANUAL OR RECORD</text>
<text x="223.6" y="83.2">MODE MANUAL CONTROL</text>
<text x="187" y="122.5">MODE RECORD N PLAY</text>
<text x="34.3" y="138">BUTTONS</text>
<text x="186.5" y="190.4">ARDUINO</text>
<text x="195.9" y="190.4">ROBOT ARM CIRCUIT</text>
<text x="216.7" y="190.4">SCHEMATIC</text>
</g>
<g font-size="1.8" fill="#a90000">
<text x="128" y="35.4" transform="rotate(-90 128 35.4)">MISO</text>
<text x="130.6" y="35.4" transform="rotate(-90 130.6 35.4)">MOSI</text>
<text x="133.1" y="35" transform="rotate(-90 133.1 35)">SCK</text>
<text x="135.6" y="35.5" transform="rotate(-90 135.6 35.5)">RST2</text>
<text x="138.2" y="34.9" transform="rotate(-90 138.2 34.9)">5V2</text>
<text x="140.7" y="35.7" transform="rotate(-90 140.7 35.7)">GND4</text>
<text x="104.1" y="40.4">D0</text>
<text x="162.5" y="40.4">D2</text>
<text x="103.5" y="45.5">D19</text>
<text x="104.1" y="42.9">D1</text>
<text x="162.5" y="42.9">D3</text>
<text x="162.5" y="45.5">D4</text>
<text x="196.8" y="46.7">2</text>
<text x="44.4" y="50.5">1</text>
<text x="44.4" y="48">2</text>
<text x="62.8" y="48">1</text>
<text x="75.5" y="48">3</text>
<text x="103.5" y="53.1">D16</text>
<text x="103.5" y="50.5">D17</text>
<text x="103.5" y="48">D18</text>
<text x="162.5" y="48">D5</text>
<text x="162.5" y="50.5">D6</text>
<text x="162.5" y="53.1">D7</text>
<text x="196.8" y="49.3">3</text>
<text x="69.6" y="55.3" transform="rotate(-90 69.6 55.3)">2</text>
<text x="103.5" y="58.2">D14</text>
<text x="103.5" y="55.6">D15</text>
<text x="162.5" y="55.6">D8</text>
<text x="162.5" y="58.2">D9</text>
<text x="62.8" y="63.2">1</text>
<text x="75.5" y="63.2">3</text>
<text x="103.5" y="60.7">D20</text>
<text x="103.5" y="63.2">D21</text>
<text x="103.5" y="65.8">SDA</text>
<text x="161.9" y="60.7">D10</text>
<text x="161.9" y="63.2">D11</text>
<text x="161.9" y="65.8">D12</text>
<text x="196.8" y="60.7">2</text>
<text x="196.8" y="63.2">3</text>
<text x="233" y="63.2">2</text>
<text x="240.6" y="60.7">1</text>
<text x="240.6" y="65.8">3</text>
<text x="69.6" y="70.6" transform="rotate(-90 69.6 70.6)">2</text>
<text x="103.6" y="68.3">SCL</text>
<text x="161.9" y="68.3">D13</text>
<text x="161.9" y="70.9">D22</text>
<text x="104.2" y="73.4">A0</text>
<text x="104.2" y="75.9">A1</text>
<text x="161.9" y="73.4">D23</text>
<text x="161.9" y="75.9">D24</text>
<text x="196.8" y="74.7">2</text>
<text x="196.8" y="77.2">3</text>
<text x="62.8" y="79.8">1</text>
<text x="75.5" y="79.8">3</text>
<text x="104.2" y="78.5">A2</text>
<text x="104.2" y="81">A3</text>
<text x="104.2" y="83.6">A4</text>
<text x="161.9" y="78.5">D25</text>
<text x="161.9" y="81">D26</text>
<text x="161.9" y="83.6">D27</text>
<text x="104.2" y="86.1">A5</text>
<text x="104.2" y="88.6">A6</text>
<text x="161.9" y="86.1">D28</text>
<text x="161.9" y="88.6">D29</text>
<text x="196.8" y="88.6">2</text>
<text x="62.8" y="95">1</text>
<text x="75.5" y="95">3</text>
<text x="104.2" y="91.2">A7</text>
<text x="104.2" y="93.7">A8</text>
<text x="161.9" y="91.2">D30</text>
<text x="161.9" y="93.7">D31</text>
<text x="196.8" y="91.2">3</text>
<text x="229.8" y="93.7">2</text>
<text x="252.7" y="93.7">2</text>
<text x="103.6" y="98.8">A10</text>
<text x="103.6" y="101.3">A11</text>
<text x="104.2" y="96.3">A9</text>
<text x="161.9" y="96.3">D32</text>
<text x="161.9" y="98.8">D33</text>
<text x="161.9" y="101.3">D34</text>
<text x="196.8" y="101.3">1</text>
<text x="229.8" y="96.3">3</text>
<text x="229.8" y="98.8">4</text>
<text x="229.8" y="101.3">5</text>
<text x="252.7" y="96.3">3</text>
<text x="252.7" y="98.8">4</text>
<text x="252.7" y="101.3">5</text>
<text x="103.6" y="103.9">A12</text>
<text x="103.6" y="106.4">A13</text>
<text x="161.9" y="103.9">D35</text>
<text x="161.9" y="106.4">D36</text>
<text x="196.8" y="103.9">2</text>
<text x="196.8" y="106.4">3</text>
<text x="62.8" y="111.5">1</text>
<text x="75.5" y="111.5">3</text>
<text x="103.6" y="109">A14</text>
<text x="103.6" y="111.5">A15</text>
<text x="161.9" y="109">D37</text>
<text x="161.9" y="111.5">D38</text>
<text x="196.8" y="109">4</text>
<text x="69.6" y="118.8" transform="rotate(-90 69.6 118.8)">2</text>
<text x="103" y="119.1">RST1</text>
<text x="103" y="114">AREF</text>
<text x="161.9" y="114">D39</text>
<text x="161.9" y="116.6">D40</text>
<text x="161.9" y="119.1">D41</text>
<text x="103.2" y="121.7">IORF</text>
<text x="161.9" y="121.7">D42</text>
<text x="161.9" y="124.2">D43</text>
<text x="103.6" y="129.3">5V1</text>
<text x="103.6" y="131.8">5V3</text>
<text x="103.8" y="126.7">VIN</text>
<text x="161.9" y="126.7">D44</text>
<text x="161.9" y="129.3">D45</text>
<text x="161.9" y="131.8">D46</text>
<text x="103.6" y="136.9">3V3</text>
<text x="103.6" y="134.4">5V4</text>
<text x="161.9" y="134.4">D47</text>
<text x="161.9" y="136.9">D48</text>
<text x="209.3" y="132.2" transform="rotate(-90 209.3 132.2)">1</text>
<text x="212" y="134.4">2</text>
<text x="229.6" y="132.2" transform="rotate(-90 229.6 132.2)">1</text>
<text x="232.3" y="134.4">2</text>
<text x="102.8" y="139.4">GND1</text>
<text x="102.8" y="142">GND2</text>
<text x="161.9" y="139.4">D49</text>
<text x="161.9" y="142">D50</text>
<text x="209.3" y="138.5" transform="rotate(-90 209.3 138.5)">3</text>
<text x="229.6" y="138.5" transform="rotate(-90 229.6 138.5)">3</text>
<text x="102.8" y="144.5">GND3</text>
<text x="102.8" y="147.1">GND5</text>
<text x="102.8" y="149.6">GND6</text>
<text x="161.9" y="144.5">D51</text>
<text x="161.9" y="147.1">D52</text>
<text x="161.9" y="149.6">D53</text>
<text x="209.3" y="144.9" transform="rotate(-90 209.3 144.9)">1</text>
<text x="212" y="147.1">2</text>
<text x="229.6" y="144.9" transform="rotate(-90 229.6 144.9)">1</text>
<text x="232.3" y="147.1">2</text>
<text x="209.3" y="151.2" transform="rotate(-90 209.3 151.2)">3</text>
</g>
<g font-size="1.8" fill="#006464">
<text x="49.5" y="40.2">R1</text>
<text x="110.2" y="41.5">D0/RX0</text>
<text x="151.2" y="41.5">D2_INT0</text>
<text x="189.6" y="40.2">PINHEADER</text>
<text x="206.2" y="41.5">VCC_5V_1</text>
<text x="31.1" y="45.3">Screw_Terminal_01x02</text>
<text x="40.7" y="42.8">J3</text>
<text x="48.3" y="42.8">R_US</text>
<text x="62.6" y="45.3">LM7805_TO220</text>
<text x="68.5" y="42.8">U1</text>
<text x="75.4" y="42.8">VCC_5V_1</text>
<text x="110.2" y="44">D1/TX0</text>
<text x="110.2" y="46.6">D19/RX1</text>
<text x="129.1" y="46.7" transform="rotate(-90 129.1 46.7)">SPI_MISO</text>
<text x="131.7" y="46.7" transform="rotate(-90 131.7 46.7)">SPI_MOSI</text>
<text x="134.2" y="45.9" transform="rotate(-90 134.2 45.9)">SPI_SCK</text>
<text x="136.8" y="47.8" transform="rotate(-90 136.8 47.8)">SPI_RESET</text>
<text x="139.3" y="44.4" transform="rotate(-90 139.3 44.4)">SPI_5V</text>
<text x="141.8" y="46" transform="rotate(-90 141.8 46)">SPI_GND</text>
<text x="151.2" y="44">D3_INT1</text>
<text x="156.3" y="46.6">D4</text>
<text x="191.2" y="42.8">SERVO1</text>
<text x="196.8" y="44.2">1</text>
<text x="58.4" y="50.7">D1</text>
<text x="58.4" y="53.3">LED</text>
<text x="65" y="49.1">VI</text>
<text x="70.7" y="53.1" transform="rotate(-90 70.7 53.1)">GND</text>
<text x="72.1" y="49.1">VO</text>
<text x="110.2" y="51.7">D17/RX2</text>
<text x="110.2" y="49.1">D18/TX1</text>
<text x="156.3" y="49.1">D5</text>
<text x="156.3" y="51.7">D6</text>
<text x="75.4" y="59.3">VCC_5V_2</text>
<text x="110.2" y="59.3">D14/TX3</text>
<text x="110.2" y="56.7">D15/RX3</text>
<text x="110.2" y="54.2">D16/TX2</text>
<text x="156.3" y="54.2">D7</text>
<text x="156.3" y="56.7">D8</text>
<text x="156.3" y="59.3">D9</text>
<text x="189" y="54.2">PINHEADER1</text>
<text x="191.2" y="56.7">SERVO2</text>
<text x="196.8" y="58.2">1</text>
<text x="201.2" y="55.5">GND VCC_5V_2</text>
<text x="224" y="58">VCC_5V_5</text>
<text x="234.3" y="58">Switch</text>
<text x="235.5" y="55.5">SW2</text>
<text x="240.8" y="55.5">VCC_5V_Joy VCC_5V_RV</text>
<text x="240.8" y="55.5">VCC_5V_Joy</text>
<text x="45" y="60.6">GND</text>
<text x="53.5" y="64.4">U2</text>
<text x="65" y="64.4">VI</text>
<text x="67.8" y="60.6">GND</text>
<text x="72.1" y="64.4">VO</text>
<text x="110.2" y="61.8">D20/SDA</text>
<text x="110.2" y="64.4">D21/SCL</text>
<text x="155.1" y="61.8">D10</text>
<text x="155.1" y="64.4">D11</text>
<text x="47.4" y="66.9">LM7805_TO220</text>
<text x="70.7" y="68.3" transform="rotate(-90 70.7 68.3)">GND</text>
<text x="110.2" y="69.4">SCL</text>
<text x="110.2" y="66.9">SDA</text>
<text x="155.1" y="66.9">D12</text>
<text x="155.1" y="69.4">D13</text>
<text x="155.1" y="72">D22</text>
<text x="189" y="68.2">PINHEADER2</text>
<text x="191.2" y="70.7">SERVO3</text>
<text x="201.2" y="69.4">GND VCC_5V_3</text>
<text x="67.8" y="75.8">GND</text>
<text x="75.4" y="74.5">VCC_5V_3</text>
<text x="110.2" y="74.5">A0</text>
<text x="110.2" y="77.1">A1</text>
<text x="155.1" y="74.5">D23</text>
<text x="155.1" y="77.1">D24</text>
<text x="196.8" y="72.1">1</text>
<text x="47.7" y="83.2">LM7805_TO220</text>
<text x="53.2" y="80.9">U3</text>
<text x="65" y="80.9">VI</text>
<text x="72.1" y="80.9">VO</text>
<text x="110.2" y="79.6">A2</text>
<text x="110.2" y="82.1">A3</text>
<text x="155.1" y="79.6">D25</text>
<text x="155.1" y="82.1">D26</text>
<text x="189" y="82.1">PINHEADER3</text>
<text x="201.2" y="83.4">GND VCC_5V_4</text>
<text x="70.7" y="84.8" transform="rotate(-90 70.7 84.8)">GND</text>
<text x="110.2" y="84.7">A4</text>
<text x="110.2" y="87.2">A5</text>
<text x="110.2" y="89.8">A6</text>
<text x="155.1" y="84.7">D27</text>
<text x="155.1" y="87.2">D28</text>
<text x="155.1" y="89.8">D29</text>
<text x="191.2" y="84.7">SERVO4</text>
<text x="196.8" y="86.1">1</text>
<text x="224.1" y="89.8">Joystick</text>
<text x="226.8" y="87.2">J1</text>
<text x="233.2" y="88.5">VCC_5V_Joy</text>
<text x="246.9" y="89.8">Joystick</text>
<text x="249.6" y="87.2">J2</text>
<text x="258.6" y="88.5">VCC_5V_Joy</text>
<text x="67.8" y="92.3">GND</text>
<text x="75.4" y="91">VCC_5V_4</text>
<text x="110.2" y="92.3">A7</text>
<text x="110.2" y="94.8">A8</text>
<text x="155.1" y="92.3">D30</text>
<text x="155.1" y="94.8">D31</text>
<text x="229.8" y="91.2">1</text>
<text x="252.7" y="91.2">1</text>
<text x="47.7" y="98.4">LM7805_TO220</text>
<text x="53.2" y="96.1">U4</text>
<text x="65" y="96.1">VI</text>
<text x="70.7" y="100.1" transform="rotate(-90 70.7 100.1)">GND</text>
<text x="72.1" y="96.1">VO</text>
<text x="110.2" y="99.9">A10</text>
<text x="110.2" y="97.4">A9</text>
<text x="155.1" y="97.4">D32</text>
<text x="155.1" y="99.9">D33</text>
<text x="192.5" y="99.9">20x4</text>
<text x="193.1" y="97.4">LCD</text>
<text x="201.2" y="97.6">GND</text>
<text x="206.2" y="98.7">VCC_5V_5</text>
<text x="67.8" y="107.5">GND</text>
<text x="75.4" y="107.5">VCC_5V_5</text>
<text x="110.2" y="102.5">A11</text>
<text x="110.2" y="105">A12</text>
<text x="110.2" y="107.5">A13</text>
<text x="155.1" y="102.5">D34</text>
<text x="155.1" y="105">D35</text>
<text x="155.1" y="107.5">D36</text>
<text x="234.2" y="107.5">GND</text>
<text x="257" y="107.5">GND</text>
<text x="53.7" y="112.6">U5</text>
<text x="65" y="112.6">VI</text>
<text x="72.1" y="112.6">VO</text>
<text x="110.2" y="110.1">A14</text>
<text x="110.2" y="112.6">A15</text>
<text x="155.1" y="110.1">D37</text>
<text x="155.1" y="112.6">D38</text>
<text x="47.9" y="115.2">LM7805_TO220</text>
<text x="70.7" y="116.6" transform="rotate(-90 70.7 116.6)">GND</text>
<text x="110.2" y="115.2">AREF</text>
<text x="155.1" y="115.2">D39</text>
<text x="155.1" y="117.7">D40</text>
<text x="201.2" y="115.2">GND</text>
<text x="67.8" y="124.1">GND</text>
<text x="91.9" y="122.8">VCC_5V_5</text>
<text x="110.2" y="122.8">IOREF</text>
<text x="110.2" y="120.2">RESET</text>
<text x="155.1" y="120.2">D41</text>
<text x="155.1" y="122.8">D42</text>
<text x="155.1" y="125.3">D43</text>
<text x="204.3" y="125.3">VCC_5V_RV</text>
<text x="224.7" y="125.3">VCC_5V_RV</text>
<text x="110.2" y="130.4">5V</text>
<text x="110.2" y="127.9">VIN</text>
<text x="155.1" y="127.9">D44</text>
<text x="155.1" y="130.4">D45</text>
<text x="187.8" y="130.4">VCC_5V_RV</text>
<text x="110.2" y="132.9">5V</text>
<text x="110.2" y="135.5">5V</text>
<text x="155.1" y="132.9">D46</text>
<text x="155.1" y="135.5">D47</text>
<text x="193.6" y="136.8">Potentiometer</text>
<text x="203.2" y="134.2">RV1</text>
<text x="213.9" y="136.8">Potentiometer</text>
<text x="223.5" y="134.2">RV3</text>
<text x="243.7" y="134.2">VCC_5V_RV</text>
<text x="48.7" y="139.3">VCC_5V_5</text>
<text x="110.2" y="138">3.3V</text>
<text x="110.2" y="140.6">GND</text>
<text x="110.2" y="143.1">GND</text>
<text x="149.5" y="143.1">D50_MISO</text>
<text x="155.1" y="138">D48</text>
<text x="155.1" y="140.6">D49</text>
<text x="207.5" y="143.1">GND</text>
<text x="227.8" y="143.1">GND</text>
<text x="38.5" y="146.9">RST_BUTTON</text>
<text x="42.4" y="144.4">SW3</text>
<text x="56.3" y="146.9">RST_BUTTON</text>
<text x="60.2" y="144.4">SW4</text>
<text x="110.2" y="145.6">GND</text>
<text x="110.2" y="148.2">GND</text>
<text x="149.5" y="145.6">D51_MOSI</text>
<text x="150.4" y="148.2">D52_SCK</text>
<text x="193.6" y="149.5">Potentiometer</text>
<text x="203.2" y="146.9">RV2</text>
<text x="213.9" y="149.5">Potentiometer</text>
<text x="223.5" y="146.9">RV4</text>
<text x="43.1" y="154.5">R2</text>
<text x="60.9" y="154.5">R3</text>
<text x="76.7" y="155.8">SW1</text>
<text x="98.3" y="155.8">GND</text>
<text x="110.2" y="150.7">GND</text>
<text x="151.7" y="150.7">D53_CS</text>
<text x="207.5" y="155.8">GND</text>
<text x="227.8" y="155.8">GND</text>
<text x="42" y="157.1">R_US</text>
<text x="59.7" y="157.1">R_US</text>
<text x="72.8" y="158.3">RST_BUTTON</text>
<text x="42" y="166">R_US</text>
<text x="43.1" y="163.4">R4</text>
<text x="59.7" y="166">R_US</text>
<text x="60.9" y="163.4">R5</text>
<text x="81.8" y="171">GND</text>
<text x="38.6" y="176.1">GND</text>
<text x="64" y="176.1">GND</text>
</g>
<g font-size="1.8" fill="#0f0f0f">
<text x="171.4" y="47.9">RECORD</text>
<text x="201.9" y="44.1">SERVO1</text>
<text x="171.4" y="50.5">PLAY</text>
<text x="201.9" y="58.1">SERVO2</text>
<text x="96.5" y="65.7">SDA</text>
<text x="96.5" y="68.2">SCL</text>
<text x="97.8" y="75.9">A1</text>
<text x="97.8" y="73.3">A0</text>
<text x="171.4" y="73.3">SERVO1</text>
<text x="201.9" y="72">SERVO3</text>
<text x="97.8" y="80.9">A3</text>
<text x="97.8" y="78.4">A2</text>
<text x="201.9" y="86">SERVO4</text>
<text x="233.7" y="93.6">A11</text>
<text x="256.5" y="93.6">A13</text>
<text x="97.8" y="98.7">A10</text>
<text x="97.8" y="101.3">A11</text>
<text x="171.4" y="98.7">SERVO2</text>
<text x="203.2" y="101.3">SCL</text>
<text x="233.7" y="96.2">A10</text>
<text x="256.5" y="96.2">A12</text>
<text x="97.8" y="103.8">A12</text>
<text x="97.8" y="106.3">A13</text>
<text x="203.2" y="103.8">SDA</text>
<text x="96.5" y="119">RST</text>
<text x="171.4" y="129.2">SERVO3</text>
<text x="215.9" y="133">A0</text>
<text x="236.2" y="133">A2</text>
<text x="171.4" y="144.4">SERVO4</text>
<text x="215.9" y="145.7">A1</text>
<text x="236.2" y="145.7">A3</text>
<text x="53.3" y="159.7">PLAY</text>
<text x="49.5" y="164.8">RECORD</text>
<text x="69.8" y="162.2">RST</text>
</g>
</svg>
